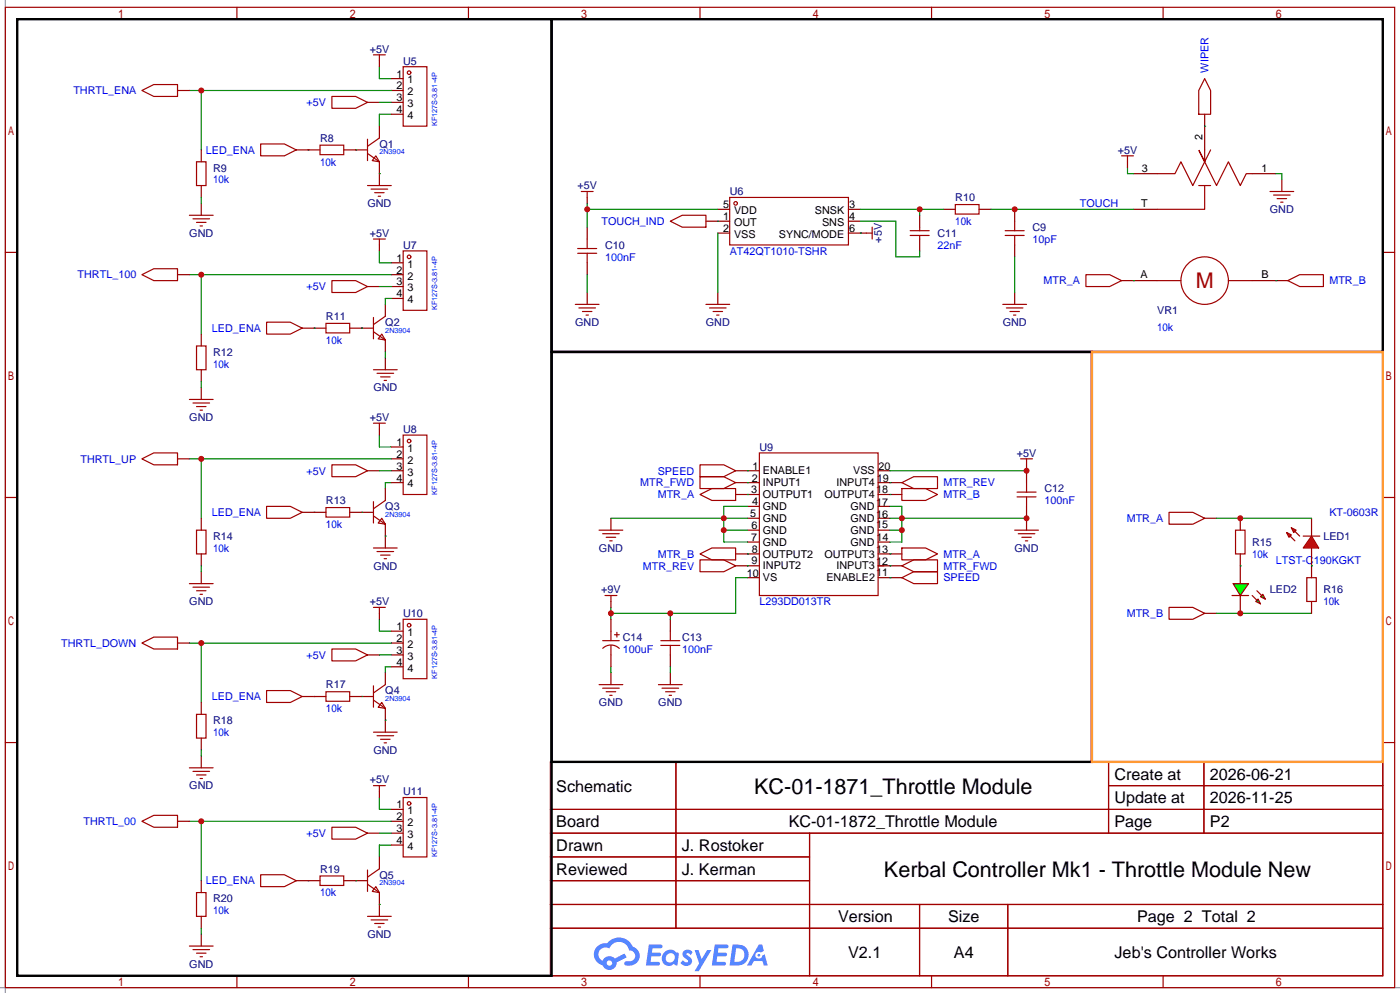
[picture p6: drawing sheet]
<svg xmlns="http://www.w3.org/2000/svg" width="299mm" height="212mm" viewBox="0 0 299 212" stroke-linecap="round" stroke-linejoin="round" font-family="sans-serif">
<path d="M1.1 0v212.3M0 211.1h299.5" fill="none" stroke="#999" stroke-width=".25"/>
<g fill="none" stroke="#a10000" stroke-width=".25">
<path d="M1.1 1.6h297.2v209.5h-297.2zM3.7 4.1h292.1v204.5h-292.1zM50.7 1.6v2.5M100.2 1.6v2.5M149.7 1.6v2.5M199.3 1.6v2.5M248.8 1.6v2.5M1.1 54h2.6M295.8 54h2.5M1.1 106.3h2.6M295.8 106.3h2.5M1.1 158.7h2.6"/>
<path d="M295.8 158.7h2.5M117.7 162.9h178.1v45.7h-178.1zM117.7 173h178.1M117.7 178.1h178.1M144.6 162.9v35.5M173.2 178.1v30.5M237.1 162.9v15.2M237.1 167.9h58.7M257.5 162.9v15.2M117.7 183.2h55.5M117.7 193.3h178.1M117.7 188.3h55.5"/>
<path d="M117.7 198.4h178.1M196.7 193.3v15.3M215.6 193.3v15.3M50.7 208.6v2.5M100.2 208.6v2.5M149.7 208.6v2.5M199.3 208.6v2.5M248.8 208.6v2.5"/>
</g>
<g fill="#5487ff">
<path d="M146.3 203.2a1.3 1.3 0 0 1 1.8 .3l-.4 .7a.54 .54 0 0 0-.9-.3l.1 .2a1.28 1.28 0 0 1 .8 2 1.53 1.53 0 0 1-2.2-.3l.6-.5 .7 .4a.31 .31 0 0 0 .4-.3 .31 .31 0 0 0-.3-.3 1.12 1.12 0 0 1-.6-1.9z"/>
<path d="M148.6 203.1h.8l.7 1.9 1.2-1.9h.9l-2.7 4.5h-.9l.9-1.7z"/>
<path d="M138.8 201.9h1.6a1.31 1.31 0 0 1 1.3 .2 .4 .4 0 0 1-.4 .6h-1.7l-.2 .9h1.7a.4 .4 0 0 1 .3 .5 .4 .4 0 0 1-.4 .3h-1.7l-.1 1.2h1.3a.46 .46 0 0 1 .5 .1 .46 .46 0 0 1 .1 .5l-.3 .2h-2.6z"/>
<path d="M152.9 201.9h1.6a1.32 1.32 0 0 1 1.3 .2 .39 .39 0 0 1-.4 .6h-1.7l-.2 .9h1.7a.4 .4 0 0 1 .3 .5 .4 .4 0 0 1-.4 .3h-1.7l-.1 1.2h1.3a.46 .46 0 0 1 .5 .1 .46 .46 0 0 1 .1 .5l-.3 .2h-2.6z"/>
<path d="M162.3 201.9h.7l.4 1.4-.7 .3a.75 .75 0 0 0-1.1 .3 .75 .75 0 0 0 .5 1 .75 .75 0 0 0 1-.6l.5-.3 .6 2.4h-.8l-.3-1h-1.8l-.6 1h-.9z"/>
<path d="M156.7 201.9l-.6 4.5h1.4a2.27 2.27 0 0 0 2.6-2.3 2.27 2.27 0 0 0-2.7-2.2zM157.5 202.7a1.5 1.5 0 0 1 1.8 1.5 1.5 1.5 0 0 1-2 1.4h-.2z"/>
<path d="M142.1 203.5a1.6 1.6 0 0 0-.3 2.3 1.6 1.6 0 0 0 2.3 .2l.8 .4 .3-2.5-.2-.3h-.4a1.58 1.58 0 0 0-2.5-.1zM142.7 204.1a.98 .98 0 0 1 1.6 .4 .98 .98 0 0 1-1 1.2 .94 .94 0 0 1-.9-.6 .94 .94 0 0 1 .3-1z"/>
<path d="M127.8 202.3a2.37 2.37 0 0 0 1.1 4 1.54 1.54 0 0 0 1.8 1 1.54 1.54 0 0 0 1.2-1.6l2.2-1.1-.5-.8-2.1 1.1a1.57 1.57 0 0 0-2.6 .5 1.5 1.5 0 0 1-.7-2.1 1.5 1.5 0 0 1 2.1-.6 2.23 2.23 0 0 1 2.3-1.4 2.23 2.23 0 0 1 2 1.9 1.16 1.16 0 0 1 1.3 1 1.16 1.16 0 0 1-1.1 1.3h-.7a.47 .47 0 0 0-.6 .4 .47 .47 0 0 0 .5 .5 2.17 2.17 0 0 0 2.5-1 2.17 2.17 0 0 0-.4-2.6l-.8-.5a3.2 3.2 0 0 0-5.4-.7l-1.1 .1zM129.8 205.9a.58 .58 0 0 1 1.1 0 .58 .58 0 0 1-1.1 0z"/>
<circle cx="162.3" cy="204.2" r=".28"/>
</g>
<g fill="none" stroke="#a10000" stroke-width=".25">
<path d="M257.7 16.8l1.3 2.5v5.1h-2.6v-5.1zM247.5 37.1h3.8l1.3-2.5 2.5 5.1 2.6-5.1 2.5 5.1 2.6-5.1 2.5 5.1 1.3-2.6h1.2M256.4 39.7h2.6M257.7 32v2.6l-1.3-2.6 1.3 2.6 1.3-2.6M257.7 39.7v5h-10.2M123.6 54.1h4M123.6 53.1h4M125.6 51.1v2M125.6 54.1v2.1M143.4 47.3l2.5-1.3h5.1v2.6h-5.1zM156.1 42.2h25.4v10.2h-25.4zM247.5 60h5.1"/>
<path d="M262.8 60h5M271.7 40.9h5M272.4 41.7h3.6M273.2 42.5h2M273.9 43.2h.5M123.1 65.1h5M123.8 65.8h3.6M124.6 66.6h2M125.3 67.3h.6M162.4 96.8h25.4v30.5h-25.4zM187.8 120.9h1.3"/>
<circle cx="157.4" cy="43.5" r=".38"/>
<circle cx="257.7" cy="60" r="5.1"/>
</g>
<g fill="none" stroke="#870000" stroke-width=".25">
<path d="M242.4 37.1h5.1M257.7 24.4v7.6M267.8 37.1h5.1M274.2 38.4v2.5M125.6 48.6v2.5M125.6 56.2v2.5M151 47.3h5.1M153.5 44.7h2.6M153.5 49.8h2.6M181.5 44.7h2.5M181.5 47.3h2.5M181.5 49.8h2.5"/>
<path d="M242.4 60h5.1M242.4 44.7h5.1M267.8 60h5.1M125.6 62.5v2.6M159.9 103.2h2.5M159.9 105.7h2.5M159.9 108.2h2.5M159.9 110.8h2.5M159.9 113.3h2.5M159.9 115.9h2.5M159.9 118.4h2.5M159.9 100.6h2.5"/>
<path d="M187.8 103.2h2.6M187.8 105.7h2.6M187.8 108.2h2.6M187.8 110.8h2.6M187.8 113.3h2.6M187.8 115.9h2.6M187.8 118.4h2.6M187.8 100.6h2.6M159.9 123.5h2.5M159.9 120.9h2.5M187.8 123.5h2.6M187.8 120.9h2.6"/>
</g>
<path d="M241.2 35.9v1.2h1.2M257.7 27h.1M272.9 37.1h1.3v1.3M125.6 43.5v5.1M125.6 58.7v3.8M125.6 44.7h27.9" fill="none" stroke="#008700" stroke-width=".25"/>
<circle cx="125.6" cy="44.7" r=".63" fill="#c00"/>
<path d="M153.5 47.3h.1M153.5 49.8v12.7M184 49.8h.1M184 44.7h17.8M196.7 44.7v1.3" fill="none" stroke="#008700" stroke-width=".25"/>
<path d="M184 49.8h1.3M196.7 46v2.6M196.7 51.1v2.5M201.8 44.7h2.5M209.4 44.7h2.6M153.5 62.5v2.6" fill="none" stroke="#870000" stroke-width=".25"/>
<path d="M185.3 49.8h1.3M186.6 48.6v2.5M194.7 50.3h4.1M194.7 49.3h4.1M196.7 48.6v.7M196.7 50.3v.8M204.3 43.7h5.1v2.1h-5.1zM151 65.1h5.1M151.8 65.8h3.5M152.5 66.6h2.1M153.3 67.3h.5" fill="none" stroke="#a10000" stroke-width=".25"/>
<circle cx="196.7" cy="44.7" r=".63" fill="#c00"/>
<path d="M184 47.3h7.6v7.6h5.1v-1.3M212 44.7h30.4" fill="none" stroke="#008700" stroke-width=".25"/>
<path d="M215 50.3h4.1M215 49.3h4.1M217 47.3v2" fill="none" stroke="#a10000" stroke-width=".25"/>
<path d="M217 44.7v2.6M217 52.4v2.5" fill="none" stroke="#870000" stroke-width=".25"/>
<circle cx="217" cy="44.7" r=".63" fill="#c00"/>
<g fill="none" stroke="#a10000" stroke-width=".25">
<path d="M217 50.3v2.1M232.3 58.7h5.1l2.5 1.3-2.5 1.3h-5.1zM275.5 60l2.5-1.3h5.1v2.6h-5.1zM214.5 65.1h5.1M215.3 65.8h3.5M216 66.6h2.1M216.8 67.3h.5M149.7 99.4h5.1l2.6 1.2-2.6 1.3h-5.1zM149.7 101.9h5.1l2.6 1.3-2.6 1.2h-5.1zM149.7 119.7h5.1l2.6 1.2-2.6 1.3h-5.1zM149.7 118.4l2.6-1.3h5.1v2.6h-5.1zM149.7 105.7l2.6-1.3h5.1v2.6h-5.1z"/>
<path d="M192.9 103.2l2.6-1.3h5v2.5h-5zM192.9 104.4h5.1l2.5 1.3-2.5 1.3h-5.1zM192.9 117.1h5.1l2.5 1.3-2.5 1.3h-5.1zM217 113.3h5.1M217.6 106.2h4M217.6 105.2h4M217.8 114.1h3.6M218.6 114.8h2M219.3 115.6h.5M219.6 103.2v2M219.6 106.2v2M192.9 123.5l2.6-1.3h5v2.6h-5z"/>
<path d="M192.9 120.9l2.6-1.2h5v2.5h-5z"/>
</g>
<g fill="none" stroke="#870000" stroke-width=".25">
<path d="M239.9 60h2.5M272.9 60h2.6M217 62.5v2.6M157.4 100.6h2.5M157.4 103.2h2.5M157.4 105.7h2.5M157.4 118.4h2.5M190.4 103.2h2.5M190.4 105.7h2.5M190.4 118.4h2.5M219.6 100.6v2.6M219.6 108.2v5.1"/>
<path d="M157.4 120.9h2.5M190.4 123.5h2.5M190.4 120.9h2.5"/>
</g>
<g fill="none" stroke="#008700" stroke-width=".25">
<path d="M217 54.9v7.6M242.4 60h.1M272.9 60h.1M159.9 100.6h.1M159.9 103.2h.1M159.9 118.4h.1M159.9 105.7h.1M190.4 103.2h.1M190.4 105.7h.1M190.4 118.4h.1M190.4 100.6h29.2M190.4 110.8h29.2"/>
<path d="M190.4 108.2h2.5v7.7h-2.5M190.4 113.3h2.5M159.9 120.9h.1M190.4 123.5h.1M190.4 120.9h.1"/>
</g>
<g fill="#c00">
<circle cx="192.9" cy="110.8" r=".63"/>
<circle cx="219.6" cy="110.8" r=".63"/>
<circle cx="192.9" cy="113.3" r=".63"/>
</g>
<path d="M130.7 110.8v2.5" fill="none" stroke="#870000" stroke-width=".25"/>
<path d="M128.1 113.3h5.1M128.9 114.1h3.6M129.7 114.8h2M130.4 115.6h.5" fill="none" stroke="#a10000" stroke-width=".25"/>
<path d="M130.7 110.8h29.2M154.8 113.3h5.1M159.9 108.2h-5.1v7.7h5.1" fill="none" stroke="#008700" stroke-width=".25"/>
<g fill="#c00">
<circle cx="154.8" cy="110.8" r=".63"/>
<circle cx="154.8" cy="113.3" r=".63"/>
</g>
<path d="M265.3 120.9v3.9M265.3 127.3v3.8" fill="none" stroke="#870000" stroke-width=".25"/>
<path d="M263.5 127.3h3.6" fill="none" stroke="#a10000" stroke-width=".25"/>
<g fill="#0f0" stroke="#a10000" stroke-width=".25">
<path d="M263.8 124.8h3.3l-1.8 2.5z"/>
<path d="M270.1 127l.5 1.1-1-.6z"/>
<path d="M268.6 128.6l.5-.5 .5 1z"/>
</g>
<path d="M278.8 114.6h3.5M267.8 127.3l1.1 1M268.9 126.3l1 1" fill="none" stroke="#a10000" stroke-width=".25"/>
<path d="M280.5 110.8v3.8M280.5 117.1v3.8" fill="none" stroke="#870000" stroke-width=".25"/>
<g fill="#f00" stroke="#a10000" stroke-width=".25">
<path d="M280.5 114.6l1.6 2.5h-3.3z"/>
<path d="M275.2 113.8l1 .5-.5 .5z"/>
<path d="M276.2 112.8l1 .5-.5 .5z"/>
</g>
<path d="M250.1 109.5h5l2.6 1.3-2.6 1.3h-5zM276 114.6l1 1M277 113.6l1 1M250.1 129.8h5l2.6 1.3-2.6 1.3h-5z" fill="none" stroke="#a10000" stroke-width=".25"/>
<path d="M257.7 110.8h2.5M257.7 131.1h2.5" fill="none" stroke="#870000" stroke-width=".25"/>
<path d="M260.2 110.8h20.3M260.2 131.1h20.3" fill="none" stroke="#008700" stroke-width=".25"/>
<circle cx="265.3" cy="131.1" r=".63" fill="#c00"/>
<path d="M3.7 4.1h114.3v204.5h-114.3zM118 4.1h177.8v71.1h-177.8zM118 75.2h115.6v87.7h-115.6z" fill="none" stroke="#000" stroke-width=".51"/>
<path d="M233.6 75.2h62.2v87.7h-62.2z" fill="none" stroke="#f93" stroke-width=".51"/>
<g fill="none" stroke="#a10000" stroke-width=".25">
<path d="M79.9 51.1h2.5M81.2 51.1v1.3M86.2 53.6h5.1v12.7h-5.1zM57 68.9h5.1l2.5 1.2-2.5 1.3h-5.1zM69.7 69.1h5.1v2.1h-5.1zM79.9 70.9l2.5 1.8M79.9 67.9v4.5M79.9 79h5.1M80.6 79.8h3.6M81.7 71.4l.7 1.3-1.5-.3zM82.4 67.6l-2.5 1.8M79.9 90.5h2.5"/>
<path d="M81.2 90.5v1.2M81.4 80.6h2M82.2 81.3h.5M86.2 93h5.1v12.7h-5.1zM57 108.2h5.1l2.5 1.3-2.5 1.3h-5.1zM69.7 108.5h5.1v2h-5.1zM79.9 107.2v4.6M79.9 110.3l2.5 1.8M79.9 117.1h5.1M80.6 117.9h3.6M81.4 118.7h2M81.7 110.8l.7 1.3-1.5-.3z"/>
<path d="M82.2 119.4h.5M82.4 107l-2.5 1.8M79.9 129.8h2.5M81.2 129.8v1.3M86.2 132.4h5.1v12.7h-5.1zM57 147.6h5.1l2.5 1.3-2.5 1.3h-5.1zM69.7 147.9h5.1v2h-5.1zM79.9 146.6v4.6M79.9 149.6l2.5 1.8M79.9 156.5h5.1M80.6 157.3h3.6M81.4 158h2"/>
<path d="M81.7 150.2l.7 1.2-1.5-.2zM82.2 158.8h.5M82.4 146.3l-2.5 1.8M86.2 170.5h5.1v12.7h-5.1zM55.8 187h5l2.6 1.3-2.6 1.2h-5zM78.6 189l2.6 1.8M78.6 186v4.5M78.6 195.9h5.1M79.4 196.6h3.5M80.1 197.4h2.1M80.4 189.5l.8 1.3-1.6-.3zM80.9 198.2h.5"/>
<path d="M81.2 185.7l-2.6 1.8"/>
<circle cx="87.5" cy="54.9" r=".38"/>
<circle cx="87.5" cy="94.3" r=".38"/>
<circle cx="87.5" cy="133.6" r=".38"/>
<circle cx="87.5" cy="171.7" r=".38"/>
</g>
<g fill="none" stroke="#870000" stroke-width=".25">
<path d="M81.2 52.4v1.2M83.7 56.2h2.5M83.7 58.7h2.5M64.6 70.1h5.1M74.8 70.1h5.1M82.4 65.1v2.5M82.4 72.7v2.5M82.4 76.5v2.5M83.7 61.3h2.5M83.7 63.8h2.5M81.2 91.7v1.3M83.7 95.5h2.5"/>
<path d="M83.7 98.1h2.5M64.6 109.5h5.1M74.8 109.5h5.1M82.4 104.4v2.6M82.4 112.1v5M83.7 100.6h2.5M83.7 103.2h2.5M81.2 131.1v1.3M83.7 134.9h2.5M83.7 137.5h2.5M83.7 140h2.5M64.6 148.9h5.1"/>
<path d="M74.8 148.9h5.1M82.4 143.8v2.5M82.4 151.4v5.1M83.7 142.5h2.5M83.7 173h2.5M83.7 175.6h2.5M83.7 178.1h2.5M63.4 188.3h2.5M76.1 188.3h2.5M81.2 183.2v2.5M81.2 190.8v5.1M83.7 180.6h2.5"/>
</g>
<g fill="none" stroke="#008700" stroke-width=".25">
<path d="M40.5 58.7h43.2M43.1 58.7v12.7M81.2 53.6v2.6h2.5M67.2 70.1h.1M77.3 70.1h.1M82.4 75.2v1.3M83.7 63.8h-1.3v1.3M81.2 93v2.5h2.5M67.2 109.5h.1M77.3 109.5h.1M82.4 114.6h.1M83.7 103.2h-1.3v1.2"/>
<path d="M81.2 132.4v2.5h2.5M67.2 148.9h.1M77.3 148.9h.1M82.4 154h.1M83.7 142.5h-1.3v1.3M81.2 170.5v2.5h2.5M65.9 188.3h.1M76.1 188.3h.1M81.2 193.3h.1M83.7 180.6h-2.5v2.6"/>
</g>
<circle cx="43.1" cy="58.7" r=".63" fill="#c00"/>
<path d="M38 58.7h2.5M43.1 71.4v2.6M43.1 79v2.6M78.6 61.3h2.6M43.1 82.8v2.6" fill="none" stroke="#870000" stroke-width=".25"/>
<path d="M30.4 58.7l2.5-1.3h5.1v2.6h-5.1zM71 60h5.1l2.5 1.3-2.5 1.2h-5.1zM42 74h2.1v5h-2.1zM40.5 85.4h5.1M41.3 86.1h3.5M42 86.9h2.1M42.8 87.7h.5" fill="none" stroke="#a10000" stroke-width=".25"/>
<path d="M81.2 61.3h2.5M43.1 81.6v1.2M40.5 137.5h43.2M43.1 137.5v12.7" fill="none" stroke="#008700" stroke-width=".25"/>
<circle cx="43.1" cy="137.5" r=".63" fill="#c00"/>
<path d="M38 137.5h2.5M78.6 140h2.6M43.1 150.2v2.5M43.1 157.8v2.5M43.1 161.6v2.5" fill="none" stroke="#870000" stroke-width=".25"/>
<path d="M30.4 137.5l2.5-1.3h5.1v2.5h-5.1zM71 138.7h5.1l2.5 1.3-2.5 1.3h-5.1zM42 152.7h2.1v5.1h-2.1zM40.5 164.1h5.1M41.3 164.9h3.5M42 165.6h2.1M42.8 166.4h.5" fill="none" stroke="#a10000" stroke-width=".25"/>
<path d="M40.5 98.1h43.2M43.1 98.1v12.7M81.2 140h2.5M43.1 160.3v1.3" fill="none" stroke="#008700" stroke-width=".25"/>
<circle cx="43.1" cy="98.1" r=".63" fill="#c00"/>
<path d="M38 98.1h2.5M43.1 110.8v2.5M43.1 118.4v2.5M78.6 100.6h2.6M43.1 122.2v2.6M81.2 169.2v1.3M65.9 188.3h2.6M73.5 188.3h2.6" fill="none" stroke="#870000" stroke-width=".25"/>
<path d="M30.4 98.1l2.5-1.3h5.1v2.6h-5.1zM71 99.4h5.1l2.5 1.2-2.5 1.3h-5.1zM42 113.3h2.1v5.1h-2.1zM40.5 124.8h5.1M41.3 125.5h3.5M42 126.3h2.1M42.8 127h.5M79.9 167.9h2.5M81.2 167.9v1.3M68.5 187.2h5v2.1h-5z" fill="none" stroke="#a10000" stroke-width=".25"/>
<path d="M81.2 100.6h2.5M43.1 120.9v1.3M40.5 175.6h43.2M43.1 175.6v12.7" fill="none" stroke="#008700" stroke-width=".25"/>
<circle cx="43.1" cy="175.6" r=".63" fill="#c00"/>
<g fill="none" stroke="#870000" stroke-width=".25">
<path d="M81.2 13v1.3M83.7 16.8h2.5M83.7 19.3h2.5M63.4 32h5.1M73.5 32h5.1M81.2 27v2.5M81.2 34.6v5.1M83.7 21.9h2.5M83.7 24.4h2.5M38 175.6h2.5M78.6 178.1h2.6M43.1 188.3v2.5"/>
<path d="M43.1 195.9v2.5M43.1 199.7v2.5"/>
</g>
<g fill="none" stroke="#a10000" stroke-width=".25">
<path d="M79.9 11.7h2.5M81.2 11.7v1.3M86.2 14.3h5.1v12.7h-5.1zM55.8 30.8h5l2.6 1.2-2.6 1.3h-5zM68.5 31h5v2.1h-5zM78.6 32.8l2.6 1.8M78.6 29.8v4.5M78.6 39.7h5.1M80.4 33.3l.8 1.3-1.6-.3zM81.2 29.5l-2.6 1.8M79.4 40.4h3.5M80.1 41.2h2.1"/>
<path d="M80.9 41.9h.5M30.4 175.6l2.5-1.3h5.1v2.5h-5.1zM71 176.8h5.1l2.5 1.3-2.5 1.3h-5.1zM42 190.8h2.1v5.1h-2.1zM40.5 202.2h5.1M41.3 203h3.5M42 203.7h2.1M42.8 204.5h.5"/>
<circle cx="87.5" cy="15.5" r=".38"/>
</g>
<path d="M40.5 19.3h43.2M43.1 19.3v12.7M81.2 14.3v2.5h2.5M65.9 32h.1M76.1 32h.1M81.2 37.1h.1M83.7 24.4h-2.5v2.6M81.2 178.1h2.5M43.1 198.4v1.3" fill="none" stroke="#008700" stroke-width=".25"/>
<circle cx="43.1" cy="19.3" r=".63" fill="#c00"/>
<path d="M38 19.3h2.5M43.1 32v2.6M43.1 39.7v2.5M78.6 21.9h2.6M241.2 34.6v1.3M43.1 43.5v2.5M125.6 42.2v1.3M219.6 99.4v1.2" fill="none" stroke="#870000" stroke-width=".25"/>
<path d="M30.4 19.3l2.5-1.2h5.1v2.5h-5.1zM42 34.6h2.1v5.1h-2.1zM71 20.6h5.1l2.5 1.3-2.5 1.3h-5.1zM239.9 33.3h2.5M241.2 33.3v1.3M40.5 46h5.1M41.3 46.8h3.5M42 47.5h2.1M42.8 48.3h.5M124.3 40.9h2.6M125.6 40.9v1.3" fill="none" stroke="#a10000" stroke-width=".25"/>
<path d="M81.2 21.9h2.5M43.1 42.2v1.3" fill="none" stroke="#008700" stroke-width=".25"/>
<circle cx="219.6" cy="100.6" r=".63" fill="#c00"/>
<path d="M218.3 98.1h2.6M219.6 98.1v1.3M141.4 138h4M141.4 136.9h4M143.4 134.9v2M143.4 138v2" fill="none" stroke="#a10000" stroke-width=".25"/>
<path d="M143.4 132.4v2.5M143.4 140v2.5" fill="none" stroke="#870000" stroke-width=".25"/>
<path d="M130.7 129.8v2.6M143.4 131.1v1.3M159.9 123.5h-2.5v7.6h-26.7" fill="none" stroke="#008700" stroke-width=".25"/>
<g fill="#c00">
<circle cx="130.7" cy="131.1" r=".63"/>
<circle cx="143.4" cy="131.1" r=".63"/>
</g>
<path d="M265.3 110.8v2.5M130.7 128.6v1.2M130.7 132.4v2.5M130.7 140v2.5M130.7 143.8v2.5M143.4 143.8v2.5" fill="none" stroke="#870000" stroke-width=".25"/>
<g fill="none" stroke="#a10000" stroke-width=".25">
<path d="M128.9 136.9h3.6M128.9 138.6a2.54 2.54 0 0 1 3.6 0M129.4 127.3h2.6M130.7 127.3v1.3M130.7 134.9v2M130.7 138v2M131.4 135.7h1.1M132 135.2v1M128.1 146.3h5.1M128.9 147.1h3.6M129.7 147.9h2M130.4 148.6h.5"/>
<path d="M140.8 146.3h5.1M141.6 147.1h3.6M142.4 147.9h2M143.1 148.6h.5"/>
</g>
<path d="M130.7 142.5v1.3M143.4 142.5v1.3" fill="none" stroke="#008700" stroke-width=".25"/>
<circle cx="265.3" cy="110.8" r=".63" fill="#c00"/>
<path d="M265.3 118.4v2.5M280.5 120.9v2.6M280.5 128.6v2.5" fill="none" stroke="#870000" stroke-width=".25"/>
<path d="M264.3 113.3h2v5.1h-2zM279.5 123.5h2.1v5.1h-2.1z" fill="none" stroke="#a10000" stroke-width=".25"/>
<path d="M265.3 120.9h.1M280.5 120.9h.1" fill="none" stroke="#008700" stroke-width=".25"/>
<text font-size="4.6" fill="#a00000" x="255.8" y="61.6">M</text>
<g font-size="4.6">
<text x="161.3" y="169.8">KC-01-1871_Throttle Module</text>
<text x="189.1" y="187.6">Kerbal Controller Mk1 - Throttle Module New</text>
</g>
<g font-size="3.5">
<text x="238.4" y="166.7">Create at</text>
<text x="258.8" y="166.7">2026-06-21</text>
<text x="119" y="169.2">Schematic</text>
<text x="238.4" y="171.7">Update at</text>
<text x="258.8" y="171.7">2026-11-25</text>
<text x="119" y="176.8">Board</text>
<text x="168.7" y="176.8">KC-01-1872_Throttle Module</text>
<text x="238.4" y="176.8">Page</text>
<text x="258.8" y="176.8">P2</text>
<text x="119" y="181.9">Drawn</text>
<text x="145.9" y="181.9">J. Rostoker</text>
<text x="119" y="187">Reviewed</text>
<text x="145.9" y="187">J. Kerman</text>
<text x="179.3" y="197.1">Version</text>
<text x="202.8" y="197.1">Size</text>
<text x="243.2" y="197.1">Page 2 Total 2</text>
<text x="181.4" y="204.8">V2.1</text>
<text x="204" y="204.8">A4</text>
<text x="238.4" y="204.8">Jeb's Controller Works</text>
</g>
<g font-size="2.3" fill="#000080">
<text x="79.1" y="11.3">+5V</text>
<text x="86.2" y="13.8">U5</text>
<text x="68.5" y="30.3">R8</text>
<text x="81.2" y="31.6">Q1</text>
<text x="239.1" y="32.9">+5V</text>
<text x="45.6" y="36.7">R9</text>
<text x="123.5" y="40.5">+5V</text>
<text x="156.1" y="41.7">U6</text>
<text x="78.6" y="44.3">GND</text>
<text x="204.3" y="43">R10</text>
<text x="271.6" y="45.6">GND</text>
<text x="40.5" y="50.6">GND</text>
<text x="79.1" y="50.6">+5V</text>
<text x="86.2" y="53.2">U7</text>
<text x="129.4" y="53.2">C10</text>
<text x="188.6" y="51.9" transform="rotate(-90 188.6 51.9)">+5V</text>
<text x="200.5" y="50.6">C11</text>
<text x="220.9" y="49.4">C9</text>
<text x="69.7" y="68.4">R11</text>
<text x="82.4" y="69.7">Q2</text>
<text x="123" y="69.7">GND</text>
<text x="151" y="69.7">GND</text>
<text x="214.5" y="69.7">GND</text>
<text x="247.5" y="67.1">VR1</text>
<text x="45.6" y="76">R12</text>
<text x="79.9" y="83.7">GND</text>
<text x="40.5" y="90">GND</text>
<text x="79.1" y="90">+5V</text>
<text x="86.2" y="92.5">U8</text>
<text x="162.4" y="96.4">U9</text>
<text x="217.5" y="97.6">+5V</text>
<text x="69.7" y="107.8">R13</text>
<text x="223.4" y="105.2">C12</text>
<text x="82.4" y="109.1">Q3</text>
<text x="45.6" y="115.4">R14</text>
<text x="128.1" y="117.9">GND</text>
<text x="217" y="117.9">GND</text>
<text x="267.8" y="116.7">R15</text>
<text x="283.1" y="115.4">LED1</text>
<text x="79.9" y="121.8">GND</text>
<text x="40.5" y="129.4">GND</text>
<text x="79.1" y="129.4">+5V</text>
<text x="86.2" y="131.9">U10</text>
<text x="128.6" y="126.8">+9V</text>
<text x="271.7" y="126.8">LED2</text>
<text x="283.1" y="126.8">R16</text>
<text x="133.2" y="137">C14</text>
<text x="145.9" y="137">C13</text>
<text x="69.7" y="147.2">R17</text>
<text x="82.4" y="148.4">Q4</text>
<text x="45.6" y="154.8">R18</text>
<text x="128.1" y="151">GND</text>
<text x="140.8" y="151">GND</text>
<text x="79.9" y="161.1">GND</text>
<text x="79.1" y="167.5">+5V</text>
<text x="40.5" y="168.7">GND</text>
<text x="86.2" y="170">U11</text>
<text x="68.5" y="186.5">R19</text>
<text x="81.2" y="187.8">Q5</text>
<text x="45.6" y="192.9">R20</text>
<text x="78.6" y="200.5">GND</text>
<text x="40.5" y="206.8">GND</text>
</g>
<g font-size="2.3">
<text x="84.8" y="16.6">1</text>
<text x="87.2" y="17.8">1</text>
<text x="84.8" y="19.1">2</text>
<text x="84.8" y="21.7">3</text>
<text x="87.2" y="20.4">2</text>
<text x="87.2" y="22.9">3</text>
<text x="84.8" y="24.2">4</text>
<text x="87.2" y="25.5">4</text>
<text x="257.2" y="30" transform="rotate(-90 257.2 30)">2</text>
<text x="244.2" y="36.7">3</text>
<text x="269.9" y="36.7">1</text>
<text x="154.7" y="47.1">1</text>
<text x="154.7" y="44.5">5</text>
<text x="157" y="45.8">VDD</text>
<text x="174.3" y="45.8">SNSK</text>
<text x="181.6" y="44.5">3</text>
<text x="181.6" y="47.1">4</text>
<text x="244.1" y="44.3">T</text>
<text x="154.7" y="49.6">2</text>
<text x="157" y="48.3">OUT</text>
<text x="157" y="50.9">VSS</text>
<text x="166.6" y="50.9">SYNC/MODE</text>
<text x="175.8" y="48.3">SNS</text>
<text x="181.6" y="49.6">6</text>
<text x="84.8" y="55.9">1</text>
<text x="84.8" y="58.5">2</text>
<text x="87.2" y="57.2">1</text>
<text x="87.2" y="59.8">2</text>
<text x="244" y="59.5">A</text>
<text x="269.9" y="59.5">B</text>
<text x="84.8" y="61">3</text>
<text x="84.8" y="63.6">4</text>
<text x="87.2" y="62.3">3</text>
<text x="87.2" y="64.8">4</text>
<text x="84.8" y="95.3">1</text>
<text x="84.8" y="97.9">2</text>
<text x="84.8" y="100.4">3</text>
<text x="87.2" y="96.6">1</text>
<text x="87.2" y="99.1">2</text>
<text x="87.2" y="101.7">3</text>
<text x="161" y="100.4">1</text>
<text x="163.2" y="101.4">ENABLE1</text>
<text x="182.5" y="101.4">VSS</text>
<text x="187.9" y="100.4">20</text>
<text x="84.8" y="102.9">4</text>
<text x="87.2" y="104.2">4</text>
<text x="160.7" y="105.5">3</text>
<text x="160.8" y="103">2</text>
<text x="163.2" y="103.9">INPUT1</text>
<text x="163.2" y="106.5">OUTPUT1</text>
<text x="176.3" y="106.5">OUTPUT4</text>
<text x="178.9" y="103.9">INPUT4</text>
<text x="187.4" y="105.3">18</text>
<text x="187.6" y="102.9">19</text>
<text x="160.5" y="110.6">5</text>
<text x="160.7" y="113.1">6</text>
<text x="160.9" y="108">4</text>
<text x="163.2" y="109">GND</text>
<text x="163.2" y="111.6">GND</text>
<text x="181.9" y="111.6">GND</text>
<text x="181.9" y="109">GND</text>
<text x="187.4" y="112.9">15</text>
<text x="187.4" y="110.6">16</text>
<text x="187.4" y="108.1">17</text>
<text x="160.7" y="115.6">7</text>
<text x="160.8" y="118.2">8</text>
<text x="163.2" y="114.1">GND</text>
<text x="163.2" y="116.6">GND</text>
<text x="163.2" y="119.2">OUTPUT2</text>
<text x="176.3" y="119.2">OUTPUT3</text>
<text x="181.9" y="116.6">GND</text>
<text x="181.9" y="114.1">GND</text>
<text x="187.4" y="118.2">13</text>
<text x="187.5" y="115.7">14</text>
<text x="159.7" y="123.3">10</text>
<text x="160.7" y="120.6">9</text>
<text x="163.2" y="121.7">INPUT2</text>
<text x="163.2" y="124.3">VS</text>
<text x="176.8" y="124.3">ENABLE2</text>
<text x="178.9" y="121.7">INPUT3</text>
<text x="187.4" y="123.1">11</text>
<text x="187.4" y="120.7">12</text>
<text x="84.8" y="134.7">1</text>
<text x="84.8" y="137.2">2</text>
<text x="87.2" y="136">1</text>
<text x="84.8" y="139.8">3</text>
<text x="84.8" y="142.3">4</text>
<text x="87.2" y="138.5">2</text>
<text x="87.2" y="141">3</text>
<text x="87.2" y="143.6">4</text>
<text x="84.8" y="172.8">1</text>
<text x="84.8" y="175.3">2</text>
<text x="84.8" y="177.9">3</text>
<text x="87.2" y="174.1">1</text>
<text x="87.2" y="176.6">2</text>
<text x="87.2" y="179.1">3</text>
<text x="84.8" y="180.4">4</text>
<text x="87.2" y="181.7">4</text>
</g>
<g font-size="2.3" fill="#00f">
<text x="258.5" y="15.5" transform="rotate(-90 258.5 15.5)">WIPER</text>
<text x="15.7" y="20.2">THRTL_ENA</text>
<text x="65.6" y="22.7">+5V</text>
<text x="44" y="32.9">LED_ENA</text>
<text x="231" y="44.3">TOUCH</text>
<text x="128.7" y="48.1">TOUCH_IND</text>
<text x="200.5" y="53.2">22nF</text>
<text x="220.9" y="51.9">10pF</text>
<text x="16.6" y="59.5">THRTL_100</text>
<text x="129.4" y="55.7">100nF</text>
<text x="156.1" y="54.4">AT42QT1010-TSHR</text>
<text x="65.6" y="62.1">+5V</text>
<text x="223.2" y="60.8">MTR_A</text>
<text x="284.4" y="60.8">MTR_B</text>
<text x="45.3" y="71">LED_ENA</text>
<text x="17.2" y="98.9">THRTL_UP</text>
<text x="65.6" y="101.4">+5V</text>
<text x="140.7" y="101.4">SPEED</text>
<text x="137" y="104">MTR_FWD</text>
<text x="140.7" y="106.5">MTR_A</text>
<text x="201.8" y="104">MTR_REV</text>
<text x="201.8" y="106.5">MTR_B</text>
<text x="223.4" y="107.8">100nF</text>
<text x="45.3" y="110.3">LED_ENA</text>
<text x="241" y="111.6">MTR_A</text>
<text x="284.4" y="110.3">KT-0603R</text>
<text x="140.7" y="119.2">MTR_B</text>
<text x="201.8" y="119.2">MTR_A</text>
<text x="137.5" y="121.8">MTR_REV</text>
<text x="201.8" y="124.3">SPEED</text>
<text x="201.8" y="121.8">MTR_FWD</text>
<text x="272.9" y="120.5">LTST-C190KGKT</text>
<text x="162.4" y="129.4">L293DD013TR</text>
<text x="241" y="131.9">MTR_B</text>
<text x="13.1" y="138.3">THRTL_DOWN</text>
<text x="65.6" y="140.8">+5V</text>
<text x="133.2" y="139.5">100uF</text>
<text x="145.9" y="139.5">100nF</text>
<text x="45.3" y="149.7">LED_ENA</text>
<text x="17.9" y="176.4">THRTL_00</text>
<text x="65.6" y="178.9">+5V</text>
<text x="44" y="189.1">LED_ENA</text>
</g>
<g font-size="1.5" fill="#00f">
<text x="93.5" y="27" transform="rotate(-90 93.5 27)">KF127S-3.81-4P</text>
<text x="81.2" y="33">2N3904</text>
<text x="82.4" y="71.1">2N3904</text>
<text x="93.5" y="66.3" transform="rotate(-90 93.5 66.3)">KF127S-3.81-4P</text>
<text x="93.5" y="105.7" transform="rotate(-90 93.5 105.7)">KF127S-3.81-4P</text>
<text x="82.4" y="110.5">2N3904</text>
<text x="82.4" y="149.8">2N3904</text>
<text x="93.5" y="145.1" transform="rotate(-90 93.5 145.1)">KF127S-3.81-4P</text>
<text x="93.5" y="183.2" transform="rotate(-90 93.5 183.2)">KF127S-3.81-4P</text>
<text x="81.2" y="189.2">2N3904</text>
</g>
</svg>
